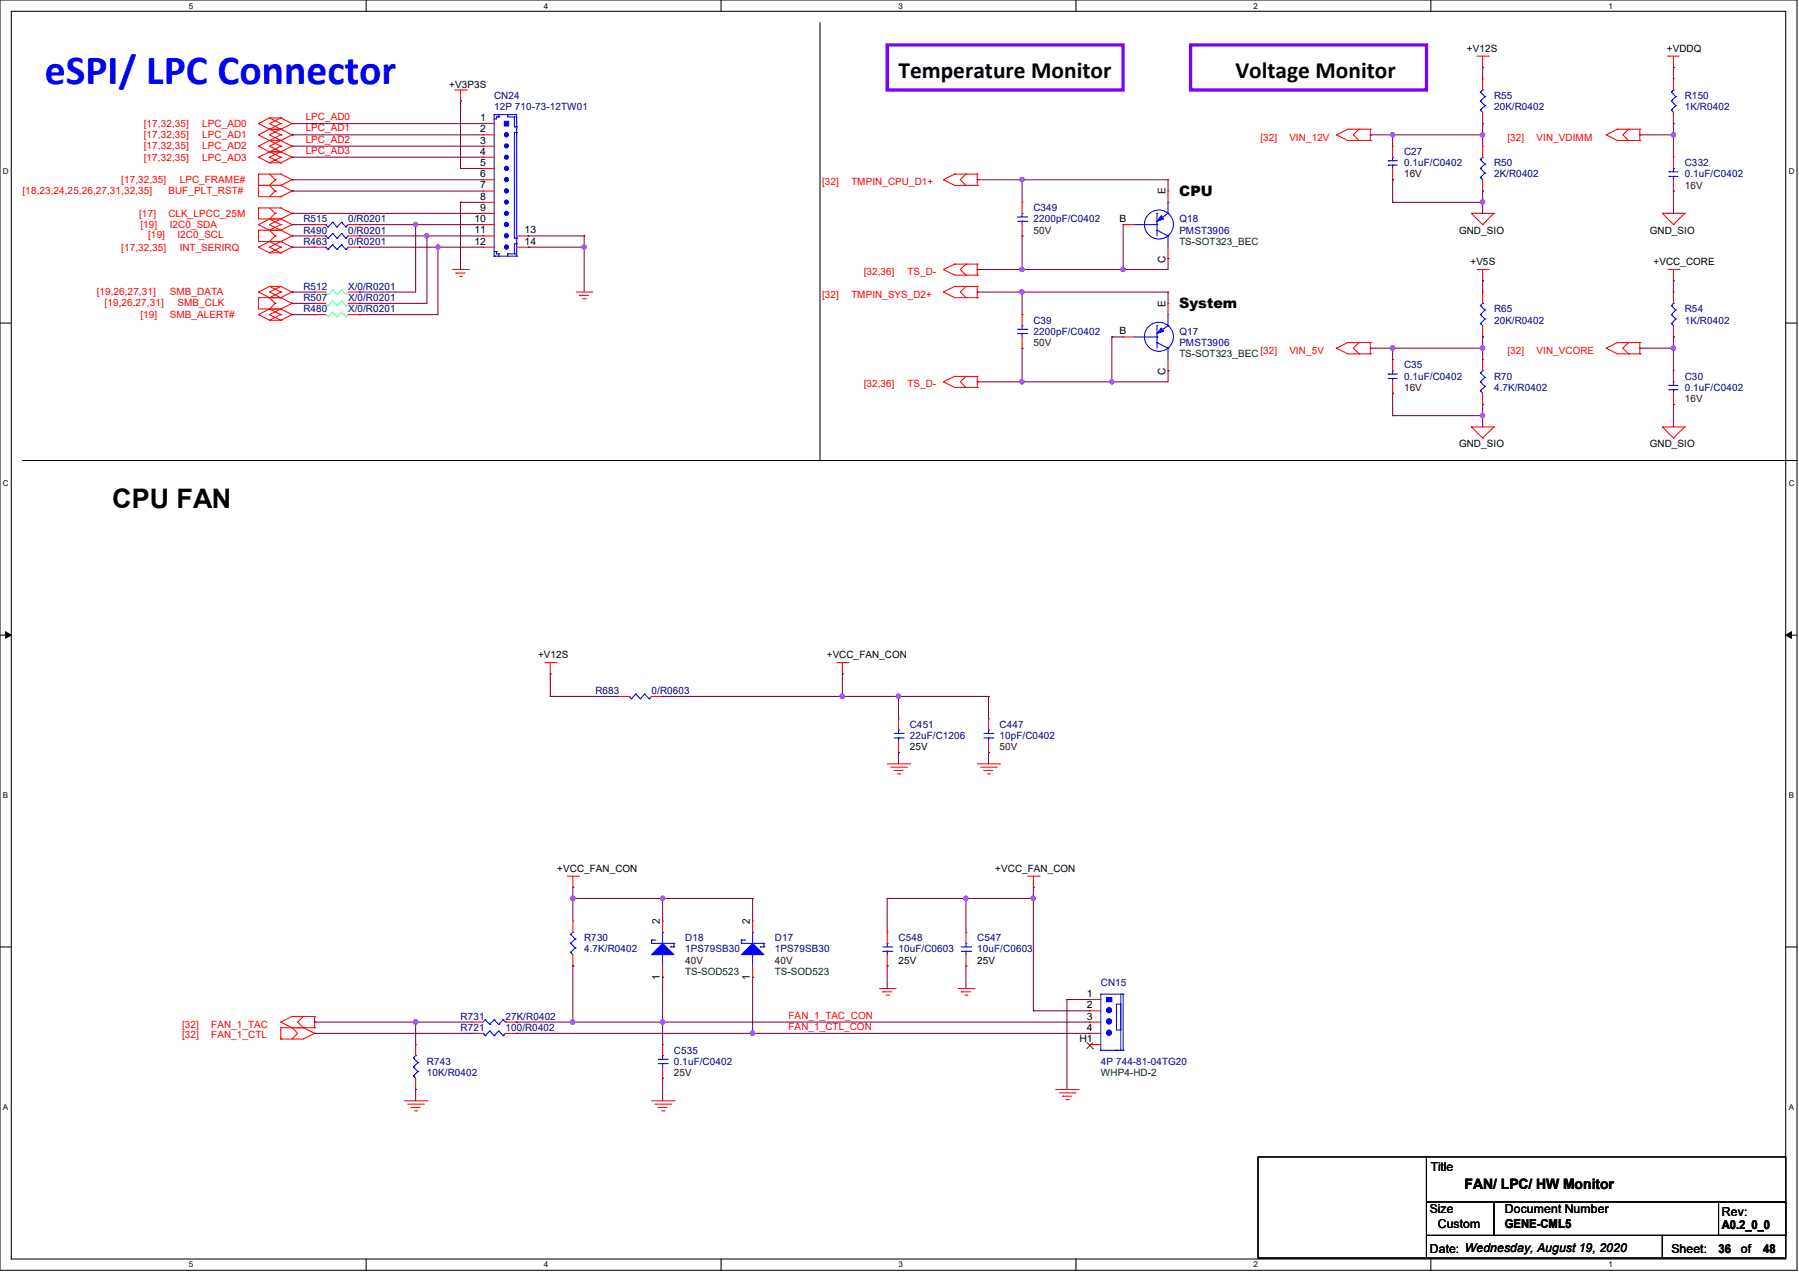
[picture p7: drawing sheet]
<svg xmlns="http://www.w3.org/2000/svg" width="297mm" height="210mm" viewBox="0 0 297 210" stroke-linecap="round" stroke-linejoin="round" font-family="sans-serif">
<path d="M0 0h296.7v209.7h-296.7zM1.9 1.9h292.9v206h-292.9z" fill="none" stroke="#000" stroke-width=".17"/>
<g fill="#fff">
<path d="M31.2 .2h.7v1.5h-.7z"/>
<path d="M31.2 208.1h.7v1.4h-.7z"/>
</g>
<path d="M60.5 0v1.9M60.5 207.9v1.8" fill="none" stroke="#000" stroke-width=".17"/>
<g fill="#fff">
<path d="M89.7 .2h.8v1.5h-.8z"/>
<path d="M89.7 208.1h.8v1.4h-.8z"/>
</g>
<path d="M119 0v1.9M119 207.9v1.8" fill="none" stroke="#000" stroke-width=".17"/>
<g fill="#fff">
<path d="M148.3 .2h.8v1.5h-.8z"/>
<path d="M148.3 208.1h.8v1.4h-.8z"/>
</g>
<path d="M177.6 0v1.9M177.6 207.9v1.8" fill="none" stroke="#000" stroke-width=".17"/>
<g fill="#fff">
<path d="M206.9 .2h.7v1.5h-.7z"/>
<path d="M206.9 208.1h.7v1.4h-.7z"/>
</g>
<path d="M236.2 0v1.9M236.2 207.9v1.8" fill="none" stroke="#000" stroke-width=".17"/>
<g fill="#fff">
<path d="M265.5 .2h.7v1.5h-.7z"/>
<path d="M265.5 208.1h.7v1.4h-.7z"/>
<path d="M.5 27.6h.9v1.5h-.9z"/>
<path d="M295.3 27.6h.9v1.5h-.9z"/>
<path d="M.5 79.1h.9v1.5h-.9z"/>
<path d="M295.3 79.1h.9v1.5h-.9z"/>
</g>
<path d="M0 53.3h1.9M294.8 53.3h1.9" fill="none" stroke="#000" stroke-width=".17"/>
<g fill="#fff">
<path d="M.5 130.6h.8v1.5h-.8z"/>
<path d="M295.3 130.6h.8v1.5h-.8z"/>
</g>
<path d="M0 104.9h1.9M294.8 104.9h1.9" fill="none" stroke="#000" stroke-width=".17"/>
<path d="M.9 104.3l1 .6-1 .5zM294.8 104.9l.9-.6v1.1z" fill="#000" stroke="#000" stroke-width=".17"/>
<g fill="#fff">
<path d="M.5 182.1h.8v1.5h-.8z"/>
<path d="M295.3 182.1h.8v1.5h-.8z"/>
</g>
<g fill="none" stroke="#000" stroke-width=".17">
<path d="M135.4 3.7v72.3M3.7 76h.1M3.7 76h293M135.4 76h.1M0 156.3h1.9M294.8 156.3h1.9M207.7 191h27.8v16.7h-27.8zM235.5 198.4h11.1v5.6h-11.1zM235.5 191h59.3v7.4h-59.3zM246.6 198.4h48.2v5.6h-48.2zM283.7 198.4h11.1v5.6h-11.1zM235.5 204h38.9v3.7h-38.9z"/>
<path d="M274.4 204h20.4v3.7h-20.4z"/>
</g>
<path d="M146.5 7.4h38.9v7.5h-38.9zM196.6 7.4h38.9v7.5h-38.9z" fill="none" stroke="#8000ff" stroke-width=".55"/>
<g fill="none" stroke="#f00" stroke-width=".17">
<path d="M44.5 19.5h.1M44.5 19.5h1.9M44.5 19.5l-1.8 .9M44.5 19.5l1.9 .9M46.4 19.5h.1M46.4 19.5l-1.9 .9 3.7 1.9M46.4 19.5l1.8 .9M75.1 14.9h1.9M76 16.7h.1M76 14.9v1.8M77 14.9h.1M243.8 9.3h1.9"/>
<path d="M244.8 11.1h.1M244.8 13h.1M244.8 9.3v1.8M244.8 13v1.9M244.8 18.5v1.9M245.7 9.3h.1M275.4 9.3h.1M275.4 9.3h1.8M276.3 11.1h.1M276.3 13h.1M276.3 9.3v1.8M276.3 13v1.9"/>
<path d="M276.3 18.5v1.9M42.7 30.6h.1M42.7 34.3h.1M42.7 28.7h.1M42.7 22.3h.1M42.7 24.1h.1M42.7 26h.1M42.7 20.4h.1M42.7 38h.1M42.7 37.1h.1M42.7 28.7v3.8h3.7M42.7 34.3v1.9h3.7"/>
<path d="M42.7 38v1.9h3.7M42.7 30.6h3.7M42.7 34.3h3.7M42.7 28.7h3.7M42.7 22.3l1.8 .9M42.7 24.1l1.8 1M42.7 26l1.8 .9M42.7 20.4l1.8 .9M42.7 38h3.7M42.7 37.1l1.8 .9M44.5 39.9h.1M44.5 23.2h.1"/>
<path d="M44.5 21.3h.1M44.5 25.1h.1M44.5 26.9h.1M44.5 36.2h.1M44.5 38h.1M44.5 34.3l.9 .9M44.5 39.9l-1.8 .9M44.5 39.9l1.9 .9M44.5 28.7l.9 1M44.5 23.2h1.9M44.5 21.3h1.9M44.5 21.3l-1.8 1"/>
<path d="M44.5 21.3l1.9 1M44.5 25.1h1.9M44.5 23.2l-1.8 .9M44.5 23.2l1.9 .9M44.5 26.9h1.9M44.5 25.1l-1.8 .9M44.5 25.1l1.9 .9M44.5 38l.9 .9M44.5 36.2l-1.8 .9M44.5 36.2l1.9 .9M45.4 31.5h.1M45.4 35.2h.1"/>
<path d="M45.4 29.7h.1M45.4 38.9h.1M45.4 29.7l-.9 .9 .9 .9M45.4 31.5l-.9 1M45.4 35.2l-.9 1M45.4 38.9l-.9 1M46.4 32.5h.1M46.4 30.6h.1M46.4 36.2h.1M46.4 34.3h.1M46.4 39.9h.1M46.4 28.7h.1"/>
<path d="M46.4 21.3h.1M46.4 23.2h.1M46.4 22.3h.1M46.4 25.1h.1M46.4 24.1h.1M46.4 26.9h.1M46.4 26h.1M46.4 20.4h.1M46.4 38h.1M46.4 37.1h.1M46.4 30.6l1.8 .9M46.4 34.3l1.8 .9"/>
<path d="M46.4 39.9l1.8 .9M46.4 28.7l1.8 1M46.4 22.3l-1.9 .9M46.4 23.2l-1.9 .9 1.9 1M46.4 24.1l-1.9 1M46.4 25.1l1.8 .9M46.4 25.1l-1.9 .9 1.9 .9M46.4 26l-1.9 .9M46.4 20.4l-1.9 .9M46.4 36.2l1.8 .9M46.4 37.1l-1.9 .9M48.2 31.5h.1"/>
<path d="M48.2 35.2h.1M48.2 29.7h.1M48.2 22.3h.1M48.2 24.1h.1M48.2 26h.1M48.2 20.4h.1M48.2 38.9h.1M48.2 37.1h.1M48.2 31.5l-1.8 1M48.2 35.2l-3.7 1.9 3.7 1.8M48.2 38.9l-3.7 1.9 1.9 .9M48.2 29.7l-1.8 .9"/>
<path d="M48.2 22.3l-1.8 .9M48.2 20.4l-3.7 1.9 3.7 1.8M48.2 24.1l-1.8 1M48.2 26l-1.8 .9M48.2 37.1l-1.8 .9M51.9 37.1h.1M51.9 38.9h.1M51.9 37.1h1.9M51.9 38.9h1.9M57.5 37.1h1.9M57.5 38.9h1.9M59.4 37.1h.1"/>
<path d="M59.4 38.9h.1M79.8 20.4h.1M79.8 22.3h.1M79.8 24.1h.1M79.8 26h.1M79.8 27.8h.1M79.8 29.7h.1M79.8 31.5h.1M79.8 33.4h.1M79.8 35.2h.1M79.8 37.1h.1M79.8 38.9h.1"/>
<path d="M79.8 35.2h1.8M79.8 37.1h1.8M79.8 38.9h1.8M79.8 20.4h1.8M79.8 22.3h1.8M79.8 24.1h1.8M79.8 26h1.8M79.8 27.8h1.8M79.8 29.7h1.8M79.8 31.5h1.8M79.8 33.4h1.8M85.3 38.9h1.9"/>
<path d="M87.2 38.9h.1M155.7 29.7h.1M155.7 29.7l1.9 .9h3.7M157.6 28.7h.1M157.6 28.7h3.7M157.6 28.7l-1.9 1M159.5 30.6h.1M159.5 28.7h.1M159.5 28.7l-1 1 1 .9M161.3 30.6h.1M161.3 28.7h.1M161.3 28.7v1.9"/>
<path d="M168.7 38.9h.1M168.7 33.4h.1M168.7 33.4v1.8M168.7 37.1v1.8M185.4 37.1h.1M185.4 37.1h1.9M192.8 31.5h.1M192.8 31.5v1.9M220.6 22.3h.1M220.6 22.3l1.9 .9h3.7M222.5 21.3h.1M222.5 21.3h3.7"/>
<path d="M222.5 21.3l-1.9 1M224.4 23.2h.1M224.4 21.3h.1M224.4 21.3l-1 1 1 .9M226.2 23.2h.1M226.2 21.3h.1M226.2 21.3v1.9M229.9 29.7h.1M229.9 24.1h.1M229.9 24.1v1.9M229.9 27.8v1.9M242.9 35.2h.1"/>
<path d="M242.9 35.2h3.7M242.9 35.2l1.9 1.9M244.8 37.1h.1M244.8 20.4h.1M244.8 31.5h.1M244.8 24.1h.1M244.8 24.1v1.9M244.8 29.7v1.8M246.6 35.2h.1M246.6 35.2l-1.8 1.9M265.2 22.3h.1M265.2 22.3l1.8 .9h3.7"/>
<path d="M267 21.3h.1M267 21.3h3.7M267 21.3l-1.8 1M268.9 23.2h.1M268.9 21.3h.1M268.9 21.3l-1 1 1 .9M270.7 23.2h.1M270.7 21.3h.1M270.7 21.3v1.9M274.4 35.2h.1M274.4 35.2h3.7M274.4 35.2l1.9 1.9"/>
<path d="M276.3 37.1h.1M276.3 20.4h.1M276.3 31.5h.1M276.3 26h.1M276.3 26v1.8M276.3 29.7v1.8M278.1 35.2h.1M278.1 35.2l-1.8 1.9M42.7 48.2h.1M42.7 49.1h.1M42.7 51.9h.1M42.7 40.8h.1"/>
<path d="M42.7 49.1h3.7M42.7 48.2l1.8 .9M42.7 49.1v1.9h3.7M42.7 51.9l1.8 1M42.7 40.8l1.8 .9M44.5 47.3h.1M44.5 49.1h.1M44.5 51h.1M44.5 52.9h.1M44.5 41.7h.1M44.5 47.3h1.9M44.5 47.3l-1.8 .9"/>
<path d="M44.5 47.3l1.9 .9M44.5 49.1l.9 1M44.5 51l-1.8 .9M44.5 52.9h1.9M44.5 51l1.9 .9M44.5 41.7h1.9M45.4 50.1h.1M45.4 50.1l-.9 .9M46.4 49.1h.1M46.4 47.3h.1M46.4 48.2h.1M46.4 51h.1"/>
<path d="M46.4 52.9h.1M46.4 51.9h.1M46.4 41.7h.1M46.4 40.8h.1M46.4 47.3l1.8 .9M46.4 47.3l-1.9 .9 3.7 1.9M46.4 48.2l-1.9 .9M46.4 51l1.8 .9M46.4 51.9l-1.9 1M46.4 40.8l-1.9 .9M48.2 48.2h.1M48.2 50.1h.1"/>
<path d="M48.2 51.9h.1M48.2 40.8h.1M48.2 48.2l-1.8 .9M48.2 50.1l-3.7 1.8 1.9 1M48.2 51.9l-1.8 1M48.2 40.8l-1.8 .9M51.9 50.1h.1M51.9 51.9h.1M51.9 40.8h.1M51.9 48.2h.1M51.9 48.2h1.9M51.9 50.1h1.9"/>
<path d="M51.9 51.9h1.9M51.9 40.8h1.9M57.5 48.2h1.9M57.5 50.1h1.9M57.5 51.9h1.9M57.5 40.8h1.9M59.4 50.1h.1M59.4 51.9h.1M59.4 40.8h.1M59.4 48.2h.1M74.7 44.5h2.6M75.3 45.1h.1"/>
<path d="M75.3 45.1h1.5M75.9 45.6h.3M76.2 45.6h.1M77.3 44.5h.1M79.8 40.8h.1M79.8 40.8h1.8M85.3 40.8h1.9M87.2 40.8h.1M95.1 48.2h2.6M95.7 48.8h.1M95.7 48.8h1.5M96.2 49.3h.4"/>
<path d="M96.6 49.3h.1M97.7 48.2h.1M155.7 48.2h.1M155.7 44.5h.1M155.7 48.2l1.9 .9h3.7M155.7 44.5l1.9 .9h3.7M157.6 47.3h.1M157.6 43.6h.1M157.6 47.3h3.7M157.6 47.3l-1.9 .9M157.6 43.6l-1.9 .9M157.6 43.6h3.7"/>
<path d="M159.5 49.1h.1M159.5 47.3h.1M159.5 45.4h.1M159.5 43.6h.1M159.5 47.3l-1 .9 1 .9M159.5 43.6l-1 .9 1 .9M161.3 49.1h.1M161.3 47.3h.1M161.3 45.4h.1M161.3 43.6h.1M161.3 43.6v1.8M161.3 47.3v1.8"/>
<path d="M168.7 57.5h.1M168.7 51.9h.1M168.7 51.9v1.9M168.7 55.6v1.9M185.4 55.6h.1M185.4 55.6h1.9M192.8 50.1h.1M192.8 42.7h.1M192.8 40.8v1.9M192.8 50.1v1.8M192.8 59.4v1.8M220.6 57.5h.1"/>
<path d="M220.6 57.5l1.9 .9h3.7M222.5 56.6h.1M222.5 56.6h3.7M222.5 56.6l-1.9 .9M224.4 58.4h.1M224.4 56.6h.1M224.4 56.6l-1 .9 1 .9M226.2 58.4h.1M226.2 56.6h.1M226.2 56.6v1.8M229.9 59.4h.1M229.9 59.4v1.8"/>
<path d="M243.8 44.5h1.9M244.8 46.4h.1M244.8 55.6h.1M244.8 48.2h.1M244.8 59.4h.1M244.8 44.5v1.9M244.8 48.2v1.9M244.8 53.8v1.8M244.8 59.4v1.8M245.7 44.5h.1M265.2 57.5h.1M265.2 57.5l1.8 .9h3.7"/>
<path d="M267 56.6h.1M267 56.6l-1.8 .9M267 56.6h3.7M268.9 58.4h.1M268.9 56.6h.1M268.9 56.6l-1 .9 1 .9M270.7 58.4h.1M270.7 56.6h.1M270.7 56.6v1.8M275.4 44.5h1.8M276.3 46.4h.1M276.3 55.6h.1"/>
<path d="M276.3 48.2h.1M276.3 44.5v1.9M276.3 48.2v1.9M276.3 53.8v1.8M277.2 44.5h.1M155.7 63h.1M155.7 63l1.9 1h3.7M157.6 62.1h.1M157.6 62.1l-1.9 .9M157.6 62.1h3.7M159.5 64h.1M159.5 62.1h.1"/>
<path d="M159.5 62.1l-1 .9 1 1M161.3 64h.1M161.3 62.1h.1M161.3 62.1v1.9M192.8 61.2h.1M229.9 64.9h.1M229.9 63v1.9M242.9 70.5h.1M242.9 70.5h3.7M242.9 70.5l1.9 1.8M244.8 72.3h.1M244.8 66.8h.1"/>
<path d="M244.8 64.9v1.9M246.6 70.5h.1M246.6 70.5l-1.8 1.8M274.4 70.5h.1M274.4 70.5h3.7M274.4 70.5l1.9 1.8M276.3 72.3h.1M276.3 66.8h.1M276.3 61.2h.1M276.3 61.2v1.8M276.3 64.9v1.9M278.1 70.5h.1"/>
<path d="M278.1 70.5l-1.8 1.8M90 109.4h1.8M90.8 111.3h.1M90.8 109.4v1.9M91.8 109.4h.1M102 115h.1M102 115h1.8M107.6 115h1.8M109.4 115h.1M138.1 109.4h1.9M139.1 111.3h.1M139.1 109.4v1.9"/>
<path d="M140 109.4h.1M148.3 118.7h.1M148.3 118.7v1.8M163.2 118.7h.1M163.2 118.7v1.8M146.5 126.1h3.7M147.1 126.7h2.5M147.6 127.2h.1M147.6 127.2h1.5M148.2 127.8h.3M148.3 124.2h.1M148.3 122.4v1.8"/>
<path d="M148.5 127.8h.1M149.6 126.7h.1M150.2 126.1h.1M161.3 126.1h3.7M161.9 126.7h2.6M162.4 127.2h.1M162.4 127.2h1.5M163 127.8h.4M163.2 124.2h.1M163.2 122.4v1.8M163.4 127.8h.1M164.5 126.7h.1"/>
<path d="M165 126.1h.1M93.6 144.7h1.9M94.6 146.5h.1M94.6 159.5h.1M94.6 152.1h.1M94.6 144.7v1.8M94.6 152.1v1.8M94.6 157.6v1.9M95.5 144.7h.1M109.4 152.1h.1M109.4 152.1v1.8M109.4 159.5v1.8"/>
<path d="M124.2 152.1h.1M124.2 152.1v1.8M124.2 159.5v1.8M146.5 159.5h.1M146.5 153.9h.1M146.5 153.9v1.8M146.5 157.6v1.9M159.5 159.5h.1M159.5 153.9h.1M159.5 153.9v1.8M159.5 157.6v1.9M169.7 144.7h1.8"/>
<path d="M170.6 146.5h.1M170.6 144.7v1.8M171.5 144.7h.1M46.4 168.7h.1M46.4 171.5h.1M46.4 169.7h.1M46.4 168.7l1.8 1M46.4 169.7h5.5M46.4 169.7v1.8M48.2 167.8h.1M48.2 171.5h.1M48.2 169.7h.1"/>
<path d="M48.2 167.8l-1.8 .9M48.2 167.8h3.7M48.2 169.7l.9 .9-.9 .9M50.1 169.7h.1M50.1 167.8h.1M50.1 167.8l-1 .9 1 1M50.1 169.7l1.8 .9M51.9 169.7h.1M51.9 167.8h.1M51.9 170.6h.1M51.9 167.8v1.9M51.9 170.6l-1.8 .9h-3.7"/>
<path d="M68.6 179.9h.1M68.6 172.5h.1M68.6 172.5v1.8M68.6 178v1.9M77.9 168.7h.1M77.9 170.6h.1M77.9 168.7h1.9M77.9 170.6h1.9M83.4 168.7h1.9M83.4 170.6h1.9M85.3 168.7h.1M85.3 170.6h.1"/>
<path d="M109.4 178h.1M109.4 172.5h.1M109.4 161.3h.1M109.4 172.5v1.8M109.4 176.1v1.9M124.2 161.3h.1M145.2 163.2h2.6M145.8 163.7h.1M145.8 163.7h1.4M146.3 164.3h.4M146.7 164.3h.1M147.8 163.2h.1"/>
<path d="M158.2 163.2h2.6M158.7 163.7h.1M158.7 163.7h1.5M159.3 164.3h.3M159.6 164.3h.1M160.8 163.2h.1M174.3 179.9h3.7M178 179.9h.1M179.9 165h.1M179.9 166.9h.1M179.9 168.7h.1M179.9 170.6h.1"/>
<path d="M179.9 172.5h.1M179.9 168.7h1.8M179.9 165h1.8M179.9 166.9h1.8M179.9 170.6h1.8M179.9 172.5h1.8M66.8 181.7h3.7M67.3 182.3h2.6M67.9 182.8h.1M67.9 182.8h1.4M68.4 183.4h.4M68.8 183.4h.1"/>
<path d="M69.9 182.3h.1M70.5 181.7h.1M107.6 181.7h3.7M108.1 182.3h2.6M108.7 182.8h.1M108.7 182.8h1.5M109.2 183.4h.4M109.6 183.4h.1M110.7 182.3h.1M111.3 181.7h.1M174.9 180.4h2.6M175.4 181h.1"/>
<path d="M175.4 181h1.5M176 181.5h.4M176.4 181.5h.1M177.5 180.4h.1"/>
</g>
<g fill="none" stroke="#00ff80" stroke-width=".17">
<path d="M53.8 50.1h.1M53.8 51.9h.1M53.8 48.2h.1M53.8 50.1l.3 .4M53.8 51.9l.3 .4M53.8 48.2l.3 .4M54.1 50.5h.1M54.1 52.3h.1M54.1 48.6h.1M54.9 49.7h.1M54.9 51.6h.1M54.9 47.8h.1"/>
<path d="M54.9 49.7l-.8 .8M54.9 49.7l.7 .8M54.9 51.6l-.8 .7M54.9 51.6l.7 .7M54.9 47.8l-.8 .8M54.9 47.8l.7 .8M55.6 50.5h.1M55.6 52.3h.1M55.6 48.6h.1M56.4 49.7h.1M56.4 51.6h.1M56.4 47.8h.1"/>
<path d="M56.4 49.7l.7 .8M56.4 49.7l-.8 .8M56.4 51.6l.7 .7M56.4 51.6l-.8 .7M56.4 47.8l.7 .8M56.4 47.8l-.8 .8M57.1 50.5h.1M57.1 52.3h.1M57.1 48.6h.1M57.5 50.1l-.4 .4M57.5 51.9l-.4 .4M57.5 48.2l-.4 .4"/>
</g>
<g fill="none" stroke="#00f" stroke-width=".17">
<path d="M81.6 18.9h.1M81.6 19.6h.1M81.6 18.9h3.7v23.4M81.6 18.9v23.4M82 19.3h.1M82 19.3h.3M82 19.3v.3h-.4M82.3 19.3h.1M82.3 18.9v.4M83.8 18.9h.1M83.8 18.9v.4h1.1M84.9 19.3h.1"/>
<path d="M84.9 19.3v1.7M244.4 15.2h.1M244.4 18.2h.1M244.4 16.7h.1M244.4 15.2l.8 .8M244.4 18.2l.4 .3M244.4 16.7l.8 .7M244.8 14.9h.1M244.8 14.9l-.4 .3M245.2 17.4h.1M245.2 16h.1M245.2 17.4l-.8 .8"/>
<path d="M245.2 16l-.8 .7M275.9 15.2h.1M275.9 18.2h.1M275.9 16.7h.1M275.9 15.2l.7 .8M275.9 18.2l.4 .3M275.9 16.7l.7 .7M276.3 14.9h.1M276.3 14.9l-.4 .3M276.6 17.4h.1M276.6 16h.1M276.6 17.4l-.7 .8"/>
<path d="M276.6 16l-.7 .7M53.8 37.1h.1M53.8 38.9h.1M53.8 37.1l.3 .4M53.8 38.9l.3 .4M54.1 37.5h.1M54.1 39.3h.1M54.9 36.7h.1M54.9 38.6h.1M54.9 36.7l-.8 .8M54.9 36.7l.7 .8M54.9 38.6l-.8 .7"/>
<path d="M54.9 38.6l.7 .7M55.6 37.5h.1M55.6 39.3h.1M56.4 36.7h.1M56.4 38.6h.1M56.4 36.7l.7 .8M56.4 36.7l-.8 .8M56.4 38.6l.7 .7M56.4 38.6l-.8 .7M57.1 37.5h.1M57.1 39.3h.1M57.5 37.1l-.4 .4"/>
<path d="M57.5 38.9l-.4 .4M84.9 21h.1M84.9 39.3h.1M84.9 21h.4M84.9 39.3h.4M85.3 21h.1M85.3 21.9h.1M85.3 39.3h.1M85.3 21.9h-.4v17.4M168 35.8h1.5M168 36.5h1.5M168.7 35.2h.1"/>
<path d="M168.7 36.5h.1M168.7 35.2v.6M168.7 36.5v.6M169.5 35.8h.1M169.5 36.5h.1M187.3 37.1h3.7M191 37.1h.1M191 35.2h.1M191 38h.1M191 35.2v3.7M191 38l1.8 .9M192.8 38.9h.1"/>
<path d="M192.8 35.2h.1M192.8 33.4h.1M192.8 33.4v1.8M192.8 38.9v1.9M192.8 35.2l-1.8 1.3M229.2 26.5h.1M229.2 27.3h.1M229.2 26.5h1.5M229.2 27.3h1.5M229.9 26h.1M229.9 27.3h.1M229.9 26v.5"/>
<path d="M229.9 27.3v.5M244.4 26.3h.1M244.4 29.3h.1M244.4 27.8h.1M244.4 26.3l.8 .8M244.4 29.3l.4 .4M244.4 27.8l.8 .8M244.8 26h.1M244.8 26l-.4 .3M245.2 28.6h.1M245.2 27.1h.1M245.2 28.6l-.8 .7"/>
<path d="M245.2 27.1l-.8 .7M275.5 28.4h.1M275.5 29.1h.1M275.5 28.4h1.5M275.5 29.1h1.5M276.3 27.8h.1M276.3 29.1h.1M276.3 27.8v.6M276.3 29.1v.6M53.8 40.8h.1M53.8 40.8l.3 .4M54.1 41.2h.1"/>
<path d="M54.9 40.4h.1M54.9 40.4l-.8 .8M54.9 40.4l.7 .8M55.6 41.2h.1M56.4 40.4h.1M56.4 40.4l.7 .8M56.4 40.4l-.8 .8M57.1 41.2h.1M57.5 40.8l-.4 .4M81.6 42.3h.1M81.6 42.3h3.7M81.6 41.5h.4"/>
<path d="M82 41.5h.1M82 41.5v.4h.3M82.3 41.9h.1M82.3 42.3h.1M82.3 41.9v.4M83.8 41.9h.1M83.8 41.9v.4M83.8 41.9h1.1M84.9 41.9h.1M85.3 40.3h.1M85.3 42.3h.1M85.3 40.3h-.4v1.6"/>
<path d="M168 54.4h1.5M168 55.1h1.5M168.7 53.8h.1M168.7 55.1h.1M168.7 53.8v.6M168.7 55.1v.5M169.5 54.4h.1M169.5 55.1h.1M187.3 55.6h3.7M191 55.6h.1M191 53.8h.1M191 56.6h.1"/>
<path d="M191 53.8v3.7M191 56.6l1.8 .9M192.8 57.5h.1M192.8 53.8h.1M192.8 51.9h.1M192.8 51.9v1.9M192.8 57.5v1.9M192.8 53.8l-1.8 1.3M244.4 50.5h.1M244.4 53.4h.1M244.4 51.9h.1M244.4 50.5l.8 .7"/>
<path d="M244.4 53.4l.4 .4M244.4 51.9l.8 .8M244.8 50.1h.1M244.8 50.1l-.4 .4M245.2 52.7h.1M245.2 51.2h.1M245.2 52.7l-.8 .7M245.2 51.2l-.8 .7M275.9 50.5h.1M275.9 53.4h.1M275.9 51.9h.1M275.9 50.5l.7 .7"/>
<path d="M275.9 53.4l.4 .4M275.9 51.9l.7 .8M276.3 50.1h.1M276.3 50.1l-.4 .4M276.6 52.7h.1M276.6 51.2h.1M276.6 52.7l-.7 .7M276.6 51.2l-.7 .7M229.2 61.8h.1M229.2 62.5h.1M229.2 61.8h1.5M229.2 62.5h1.5"/>
<path d="M229.9 61.2h.1M229.9 62.5h.1M229.9 61.2v.6M229.9 62.5v.5M244.4 61.6h.1M244.4 64.5h.1M244.4 63h.1M244.4 61.6l.8 .7M244.4 64.5l.4 .4M244.4 63l.8 .8M244.8 61.2h.1M244.8 61.2l-.4 .4"/>
<path d="M245.2 63.8h.1M245.2 62.3h.1M245.2 63.8l-.8 .7M245.2 62.3l-.8 .7M275.5 63.6h.1M275.5 64.3h.1M275.5 63.6h1.5M275.5 64.3h1.5M276.3 63h.1M276.3 64.3h.1M276.3 63v.6M276.3 64.3v.6"/>
<path d="M103.8 115h.1M103.8 115l.4 .4M104.2 115.4h.1M104.9 114.6h.1M104.9 114.6l-.7 .8M104.9 114.6l.8 .8M105.7 115.4h.1M106.4 114.6h.1M106.4 114.6l.8 .8M106.4 114.6l-.7 .8M107.2 115.4h.1M107.6 115l-.4 .4"/>
<path d="M147.6 121.1h1.5M147.6 121.8h1.5M148.3 120.5h.1M148.3 121.8h.1M148.3 120.5v.6M148.3 121.8v.6M149.1 121.1h.1M149.1 121.8h.1M162.4 121.1h1.5M162.4 121.8h1.5M163.2 120.5h.1M163.2 121.8h.1"/>
<path d="M163.2 120.5v.6M163.2 121.8v.6M163.9 121.1h.1M163.9 121.8h.1M94.2 154.3h.1M94.2 157.2h.1M94.2 155.7h.1M94.2 154.3l.8 .7M94.2 157.2l.4 .4M94.2 155.7l.8 .8M94.6 153.9h.1M94.6 153.9l-.4 .4"/>
<path d="M95 156.5h.1M95 155h.1M95 156.5l-.8 .7M95 155l-.8 .7M107.6 155.2h.1M107.6 155.2h.5M107.6 155.2v.5h3.7M108.1 155.2h.1M109.4 153.9h.1M109.4 157.6h.1M109.4 153.9v1.8M109.4 157.6v1.9"/>
<path d="M110.7 156.3h.1M110.7 156.3h.6M111.3 156.3h.1M111.3 155.7h.1M111.3 155.7v.6M122.4 155.2h.1M122.4 155.2h.5M122.4 155.2v.5h3.7M122.9 155.2h.1M124.2 153.9h.1M124.2 157.6h.1M124.2 153.9v1.8"/>
<path d="M124.2 157.6v1.9M125.5 156.3h.1M125.5 156.3h.6M126.1 156.3h.1M126.1 155.7h.1M126.1 155.7v.6M145.8 156.3h1.4M145.8 157.1h1.4M146.5 155.7h.1M146.5 157.1h.1M146.5 155.7v.6M146.5 157.1v.5"/>
<path d="M147.2 156.3h.1M147.2 157.1h.1M158.7 156.3h1.5M158.7 157.1h1.5M159.5 155.7h.1M159.5 157.1h.1M159.5 155.7v.6M159.5 157.1v.5M160.2 156.3h.1M160.2 157.1h.1M68.2 174.7h.1M68.2 177.6h.1"/>
<path d="M68.2 176.1h.1M68.2 174.7l.8 .7M68.2 177.6l.4 .4M68.2 176.1l.8 .8M68.6 174.3h.1M68.6 174.3l-.4 .4M69 176.9h.1M69 175.4h.1M69 176.9l-.8 .7M69 175.4l-.8 .7M79.8 170.6h.1M79.8 170.6l.3 .4"/>
<path d="M80.1 168.4h.1M80.1 171h.1M80.1 168.4l-.3 .3M80.1 168.4l.8 .7M80.9 169.1h.1M80.9 170.2h.1M80.9 170.2l-.8 .8M80.9 170.2l.7 .8M81.6 168.4h.1M81.6 171h.1M81.6 168.4l-.7 .7M81.6 168.4l.7 .7"/>
<path d="M82.3 169.1h.1M82.3 170.2h.1M82.3 170.2l.8 .8M82.3 170.2l-.7 .8M83.1 168.4h.1M83.1 171h.1M83.1 168.4l-.8 .7M83.1 168.4l.3 .3M83.4 168.7h.1M83.4 170.6l-.3 .4M108.7 174.9h1.5M108.7 175.6h1.5"/>
<path d="M109.4 174.3h.1M109.4 175.6h.1M109.4 174.3v.6M109.4 175.6v.5M110.2 174.9h.1M110.2 175.6h.1M181.7 173.4h.1M181.7 173.4h3.7M184.3 165.8h.7v4.3h-.7zM184.3 173.4h.1M185 173.4h.1M185 164.1v9.3"/>
<path d="M185.4 164.1h.1M185.4 173.4h.1M185.4 164.1h-3.7v9.3M185.4 164.1v9.3"/>
<circle cx="191.3" cy="37.1" r="2.39"/>
<circle cx="191.3" cy="55.6" r="2.39"/>
</g>
<g fill="#00f" stroke="#00f" stroke-width=".17">
<path d="M191.7 54.1l.4 .6-1.1 .4z"/>
<path d="M109.4 155.7l1.9 1.9h-3.7z"/>
<path d="M124.2 155.7l1.9 1.9h-3.7z"/>
<path d="M191.7 35.6l.4 .6-1.1 .3z"/>
<path d="M182.7 164.7h.9v.7h-.9z" fill-rule="evenodd"/>
<path d="M83.3 20h.7v.8h-.7z" fill-rule="evenodd"/>
<circle cx="183.1" cy="170.5" r=".43"/>
<circle cx="183.1" cy="168.6" r=".43"/>
<circle cx="183.1" cy="166.8" r=".43"/>
<circle cx="83.6" cy="22.2" r=".35"/>
<circle cx="83.6" cy="24.1" r=".34"/>
<circle cx="83.6" cy="26" r=".34"/>
<circle cx="83.6" cy="27.8" r=".35"/>
<circle cx="83.6" cy="29.7" r=".35"/>
<circle cx="83.6" cy="31.5" r=".35"/>
<circle cx="83.6" cy="33.4" r=".34"/>
<circle cx="83.6" cy="35.2" r=".34"/>
<circle cx="83.6" cy="37.1" r=".35"/>
<circle cx="83.6" cy="38.9" r=".35"/>
<circle cx="83.6" cy="40.8" r=".35"/>
</g>
<path d="M179.4 173.1h.1M179.4 172.1l1 1M180.4 173.1h.1M180.4 172.1l-1 1" fill="none" stroke="#804000" stroke-width=".17"/>
<g fill="none" stroke="#800040" stroke-width=".17">
<path d="M76 16.7h.1M76 16.7v11.1M244.8 11.1h.1M244.8 11.1v1.9M276.3 11.1h.1M276.3 11.1v1.9M48.2 38.9h.1M48.2 37.1h.1M48.2 22.3h.1M48.2 24.1h.1M48.2 29.7h.1M48.2 35.2h.1"/>
<path d="M48.2 31.5h.1M48.2 26h.1M48.2 20.4h.1M48.2 29.7h31.6M48.2 22.3h31.6M48.2 38.9h3.7M48.2 37.1h3.7M48.2 24.1h31.6M48.2 35.2h31.6M48.2 31.5h31.6M48.2 26h31.6M48.2 20.4h31.6"/>
<path d="M59.4 38.9h.1M59.4 37.1h.1M59.4 38.9h20.4M59.4 37.1h20.4M68.6 37.1h.1M68.6 37.1v11.1h-9.2M70.5 38.9h.1M70.5 38.9v11.2h-11.1M76 33.4h.1M76 27.8h.1M76 33.4h3.8M76 33.4v11.1"/>
<path d="M76 27.8h3.8M87.2 38.9h.1M87.2 38.9h9.2M96.4 38.9h.1M96.4 38.9v9.3M161.3 29.7h.1M161.3 29.7h31.5M168.7 29.7h.1M168.7 38.9h.1M168.7 29.7v3.7M168.7 38.9v5.6M185.4 37.1h.1"/>
<path d="M185.4 37.1v7.4M192.8 29.7h.1M192.8 29.7v1.8M226.2 22.3h.1M226.2 22.3h18.6M229.9 29.7h.1M229.9 22.3h.1M229.9 33.4h.1M229.9 22.3v1.8M229.9 29.7v3.7M229.9 33.4h14.9M244.8 22.3h.1"/>
<path d="M244.8 33.4h.1M244.8 20.4h.1M244.8 31.5h.1M244.8 20.4v3.7M244.8 31.5v3.7M270.7 22.3h.1M270.7 22.3h5.6M276.3 22.3h.1M276.3 31.5h.1M276.3 20.4h.1M276.3 20.4v5.6M276.3 31.5v3.7"/>
<path d="M48.2 40.8h.1M48.2 51.9h.1M48.2 50.1h.1M48.2 48.2h.1M48.2 48.2h3.7M48.2 40.8h3.7M48.2 51.9h3.7M48.2 50.1h3.7M59.4 40.8h.1M59.4 48.2h.1M59.4 51.9h.1M59.4 50.1h.1"/>
<path d="M59.4 40.8h20.4M72.3 40.8h.1M72.3 40.8v11.1h-12.9M87.2 40.8h.1M87.2 40.8h9.2M96.4 40.8h.1M161.3 48.2h.1M161.3 44.5h.1M161.3 48.2h31.5M168.7 48.2h.1M168.7 57.5h.1M168.7 44.5h.1"/>
<path d="M168.7 48.2v3.7M168.7 57.5v5.5M183.6 55.6h.1M183.6 55.6v7.4M183.6 55.6h1.8M185.4 44.5h.1M192.8 42.7h.1M192.8 48.2h.1M192.8 42.7v1.8h-31.5M192.8 48.2v1.9M226.2 57.5h.1M226.2 57.5h18.6"/>
<path d="M229.9 57.5h.1M229.9 57.5v1.9M244.8 55.6h.1M244.8 57.5h.1M244.8 46.4h.1M244.8 46.4v1.8M244.8 55.6v3.8M270.7 57.5h.1M270.7 57.5h5.6M276.3 46.4h.1M276.3 55.6h.1M276.3 57.5h.1"/>
<path d="M276.3 46.4v1.8M276.3 55.6v5.6M161.3 63h.1M168.7 63h.1M183.6 63h.1M192.8 61.2h.1M192.8 61.2v1.8h-31.5M229.9 64.9h.1M229.9 68.6h.1M229.9 64.9v3.7M229.9 68.6h14.9M244.8 68.6h.1"/>
<path d="M244.8 66.8h.1M244.8 66.8v3.7M276.3 66.8h.1M276.3 66.8v3.7M90.8 111.3h.1M90.8 115h.1M90.8 115h11.2M90.8 111.3v3.7M109.4 115h53.8M139.1 115h.1M139.1 111.3h.1M139.1 111.3v3.7"/>
<path d="M148.3 115h.1M148.3 115v3.7M163.2 115h.1M163.2 115v3.7M148.3 124.2h.1M148.3 124.2v1.9M163.2 124.2h.1M163.2 124.2v1.9M94.6 146.5h.1M94.6 159.5h.1M94.6 148.3h.1M94.6 146.5v5.6"/>
<path d="M94.6 159.5v9.2M94.6 148.3h29.6M109.4 148.3h.1M109.4 148.3v3.8M124.2 148.3h.1M124.2 148.3v3.8M146.5 159.5h.1M146.5 148.3h.1M146.5 148.3v5.6M146.5 159.5v3.7M146.5 148.3h24.1M159.5 148.3h.1"/>
<path d="M159.5 159.5h.1M159.5 148.3v5.6M159.5 159.5v3.7M170.6 146.5h.1M170.6 148.3h.1M170.6 146.5v20.4M51.9 168.7h.1M51.9 170.6h.1M51.9 168.7h26M51.9 170.6h26M68.6 168.7h.1M68.6 179.9h.1"/>
<path d="M68.6 168.7v3.8M68.6 179.9v1.8M85.3 168.7h.1M85.3 170.6h.1M85.3 168.7h94.6M85.3 170.6h94.6M94.6 168.7h.1M109.4 161.3h.1M109.4 168.7h.1M109.4 178h.1M109.4 161.3v11.2M109.4 178v3.7"/>
<path d="M124.2 170.6h.1M124.2 161.3h.1M124.2 161.3v9.3M170.6 166.9h.1M170.6 166.9h9.3M176.1 165h.1M176.1 165v14.9M176.1 165h3.8"/>
</g>
<g fill="#f0f" stroke="#f0f" stroke-width=".17">
<circle cx="168.7" cy="29.7" r=".36"/>
<circle cx="185.4" cy="44.5" r=".35"/>
<circle cx="68.6" cy="168.7" r=".36"/>
<circle cx="168.7" cy="48.2" r=".36"/>
<circle cx="183.6" cy="63" r=".34"/>
<circle cx="168.7" cy="63" r=".35"/>
<circle cx="276.3" cy="57.5" r=".35"/>
<circle cx="94.6" cy="168.7" r=".36"/>
<circle cx="148.3" cy="115" r=".36"/>
<circle cx="124.2" cy="170.6" r=".36"/>
<circle cx="168.7" cy="44.5" r=".35"/>
<circle cx="244.7" cy="22.2" r=".36"/>
<circle cx="276.3" cy="22.2" r=".35"/>
<circle cx="229.9" cy="22.2" r=".35"/>
<circle cx="244.8" cy="33.4" r=".35"/>
<circle cx="244.7" cy="57.5" r=".36"/>
<circle cx="229.9" cy="57.5" r=".35"/>
<circle cx="244.7" cy="68.6" r=".36"/>
<circle cx="70.4" cy="38.9" r=".35"/>
<circle cx="68.6" cy="37.1" r=".36"/>
<circle cx="72.3" cy="40.8" r=".35"/>
<circle cx="170.6" cy="148.3" r=".36"/>
<circle cx="159.4" cy="148.3" r=".36"/>
<circle cx="94.6" cy="148.3" r=".36"/>
<circle cx="109.4" cy="168.7" r=".35"/>
<circle cx="109.4" cy="148.3" r=".35"/>
<circle cx="96.4" cy="40.8" r=".36"/>
<circle cx="139" cy="115" r=".36"/>
</g>
<text font-size="6.9" fill="#00f" x="7.4" y="13.9">eSPI/ LPC Connector</text>
<text font-size="4.4" x="18.5" y="83.9">CPU FAN</text>
<g font-size="3.9">
<text x="148.3" y="13">Temperature Monitor</text>
<text x="204" y="13">Voltage Monitor</text>
</g>
<g font-size="2.4">
<text x="194.7" y="32.3">CPU</text>
<text x="194.7" y="50.8">System</text>
<text x="241.8" y="196.3">FAN/ LPC/ HW Monitor</text>
</g>
<g font-size="2">
<text x="236.2" y="193.3">Title</text>
<text x="236" y="200.3">Size</text>
<text x="237.4" y="202.7">Custom</text>
<text x="248.4" y="202.7">GENE-CML5</text>
<text x="248.5" y="200.3">Document Number</text>
<text x="284.3" y="202.9">A0.2_0_0</text>
<text x="284.3" y="200.7">Rev:</text>
<text x="236" y="206.8">Date: Wednesday, August 19, 2020</text>
<text x="275.9" y="206.8">Sheet:</text>
<text x="283.7" y="206.8">36</text>
<text x="287.4" y="206.8">of</text>
<text x="291.1" y="206.8">48</text>
</g>
<g font-size="1.7">
<text x="242.2" y="8.6">+V12S</text>
<text x="275.2" y="8.6">+VDDQ</text>
<text x="74.2" y="14.5">+V3P3S</text>
<text x="79.3" y="20">1</text>
<text x="79.3" y="21.8">2</text>
<text x="79.3" y="23.7">3</text>
<text x="79.3" y="25.5">4</text>
<text x="79.3" y="27.4">5</text>
<text x="79.3" y="29.3">6</text>
<text x="79.3" y="31.1">7</text>
<text x="79.3" y="33">8</text>
<text x="79.3" y="34.8">9</text>
<text x="192.4" y="32.1" transform="rotate(-90 192.4 32.1)">E</text>
<text x="78.3" y="36.7">10</text>
<text x="78.3" y="38.5">11</text>
<text x="78.3" y="40.4">12</text>
<text x="86.6" y="38.5">13</text>
<text x="86.6" y="40.4">14</text>
<text x="184.8" y="36.7">B</text>
<text x="240.9" y="38.6">GND_SIO</text>
<text x="272.4" y="38.6">GND_SIO</text>
<text x="192.4" y="43.3" transform="rotate(-90 192.4 43.3)">C</text>
<text x="242.8" y="43.8">+V5S</text>
<text x="273" y="43.8">+VCC_CORE</text>
<text x="192.4" y="50.6" transform="rotate(-90 192.4 50.6)">E</text>
<text x="184.8" y="55.2">B</text>
<text x="192.4" y="61.9" transform="rotate(-90 192.4 61.9)">C</text>
<text x="240.9" y="73.8">GND_SIO</text>
<text x="272.4" y="73.8">GND_SIO</text>
<text x="88.8" y="108.7">+V12S</text>
<text x="136.5" y="108.7">+VCC_FAN_CON</text>
<text x="150.2" y="123.9">25V</text>
<text x="92" y="143.9">+VCC_FAN_CON</text>
<text x="164.3" y="143.9">+VCC_FAN_CON</text>
<text x="109" y="152.6" transform="rotate(-90 109 152.6)">2</text>
<text x="123.8" y="152.6" transform="rotate(-90 123.8 152.6)">2</text>
<text x="109" y="161.8" transform="rotate(-90 109 161.8)">1</text>
<text x="123.8" y="161.8" transform="rotate(-90 123.8 161.8)">1</text>
<text x="148.3" y="159.1">25V</text>
<text x="161.3" y="159.1">25V</text>
<text x="179.4" y="164.6">1</text>
<text x="179.4" y="166.5">2</text>
<text x="178.2" y="172">H1</text>
<text x="179.4" y="168.3">3</text>
<text x="179.4" y="170.2">4</text>
</g>
<g font-size="1.7" fill="#000080">
<text x="81.6" y="16.3">CN24</text>
<text x="246.7" y="16.3">R55</text>
<text x="278.2" y="16.3">R150</text>
<text x="81.6" y="18.2">12P 710-73-12TW01</text>
<text x="246.7" y="18.2">20K/R0402</text>
<text x="278.2" y="18.2">1K/R0402</text>
<text x="231.8" y="25.6">C27</text>
<text x="231.8" y="27.4">0.1uF/C0402</text>
<text x="246.7" y="27.4">R50</text>
<text x="246.7" y="29.3">2K/R0402</text>
<text x="278.2" y="27.4">C332</text>
<text x="278.2" y="29.3">0.1uF/C0402</text>
<text x="170.6" y="34.9">C349</text>
<text x="50.1" y="36.7">R515</text>
<text x="50.1" y="38.6">R490</text>
<text x="50.1" y="40.4">R463</text>
<text x="57.5" y="36.7">0/R0201</text>
<text x="57.5" y="38.6">0/R0201</text>
<text x="57.5" y="40.4">0/R0201</text>
<text x="170.6" y="36.7">2200pF/C0402</text>
<text x="194.7" y="36.7">Q18</text>
<text x="194.7" y="38.6">PMST3906</text>
<text x="50.1" y="47.8">R512</text>
<text x="57.5" y="47.8">X/0/R0201</text>
<text x="50.1" y="49.7">R507</text>
<text x="50.1" y="51.6">R480</text>
<text x="57.5" y="49.7">X/0/R0201</text>
<text x="57.5" y="51.6">X/0/R0201</text>
<text x="170.6" y="53.4">C39</text>
<text x="246.7" y="51.6">R65</text>
<text x="246.7" y="53.4">20K/R0402</text>
<text x="278.2" y="51.6">R54</text>
<text x="278.2" y="53.4">1K/R0402</text>
<text x="170.6" y="55.2">2200pF/C0402</text>
<text x="194.7" y="55.2">Q17</text>
<text x="194.7" y="57.1">PMST3906</text>
<text x="231.8" y="60.8">C35</text>
<text x="231.8" y="62.7">0.1uF/C0402</text>
<text x="246.7" y="62.7">R70</text>
<text x="246.7" y="64.5">4.7K/R0402</text>
<text x="278.2" y="62.7">C30</text>
<text x="278.2" y="64.5">0.1uF/C0402</text>
<text x="98.3" y="114.6">R683</text>
<text x="107.6" y="114.6">0/R0603</text>
<text x="150.2" y="120.1">C451</text>
<text x="150.2" y="122">22uF/C1206</text>
<text x="165" y="120.1">C447</text>
<text x="165" y="122">10pF/C0402</text>
<text x="96.4" y="155.4">R730</text>
<text x="113.1" y="155.4">D18</text>
<text x="127.9" y="155.4">D17</text>
<text x="148.3" y="155.4">C548</text>
<text x="161.3" y="155.4">C547</text>
<text x="96.4" y="157.2">4.7K/R0402</text>
<text x="113.1" y="157.2">1PS79SB30</text>
<text x="127.9" y="157.2">1PS79SB30</text>
<text x="148.3" y="157.2">10uF/C0603</text>
<text x="161.3" y="157.2">10uF/C0603</text>
<text x="181.8" y="162.8">CN15</text>
<text x="76" y="168.4">R731</text>
<text x="76" y="170.2">R721</text>
<text x="83.4" y="168.4">27K/R0402</text>
<text x="83.4" y="170.2">100/R0402</text>
<text x="111.3" y="173.9">C535</text>
<text x="70.5" y="175.8">R743</text>
<text x="70.5" y="177.6">10K/R0402</text>
<text x="111.3" y="175.8">0.1uF/C0402</text>
<text x="181.8" y="175.8">4P 744-81-04TG20</text>
</g>
<g font-size="1.7" fill="#f00">
<text x="23.8" y="22.8">[17,32,35]</text>
<text x="23.8" y="21">[17,32,35]</text>
<text x="33.4" y="22.8">LPC_AD1</text>
<text x="33.4" y="21">LPC_AD0</text>
<text x="50.5" y="21.7">LPC_AD1</text>
<text x="50.5" y="23.5">LPC_AD2</text>
<text x="50.5" y="19.8">LPC_AD0</text>
<text x="208.1" y="23.2">[32]</text>
<text x="212.9" y="23.2">VIN_12V</text>
<text x="248.9" y="23.2">[32]</text>
<text x="253.7" y="23.2">VIN_VDIMM</text>
<text x="23.8" y="24.7">[17,32,35]</text>
<text x="23.8" y="26.5">[17,32,35]</text>
<text x="33.4" y="24.7">LPC_AD2</text>
<text x="33.4" y="26.5">LPC_AD3</text>
<text x="50.5" y="25.4">LPC_AD3</text>
<text x="3.7" y="32.1">[18,23,24,25,26,27,31,32,35]</text>
<text x="20" y="30.2">[17,32,35]</text>
<text x="23" y="35.8">[17]</text>
<text x="27.8" y="32.1">BUF_PLT_RST#</text>
<text x="27.8" y="35.8">CLK_LPCC_25M</text>
<text x="29.7" y="30.2">LPC_FRAME#</text>
<text x="135.7" y="30.6">[32]</text>
<text x="140.6" y="30.6">TMPIN_CPU_D1+</text>
<text x="20" y="41.4">[17,32,35]</text>
<text x="23.2" y="37.6">[19]</text>
<text x="24.5" y="39.3">[19]</text>
<text x="28" y="37.6">I2C0_SDA</text>
<text x="29.3" y="39.3">I2C0_SCL</text>
<text x="29.7" y="41.4">INT_SERIRQ</text>
<text x="142.6" y="45.4">[32,36]</text>
<text x="149.8" y="45.4">TS_D-</text>
<text x="16" y="48.8">[19,26,27,31]</text>
<text x="17.3" y="50.5">[19,26,27,31]</text>
<text x="23.2" y="52.5">[19]</text>
<text x="28" y="48.8">SMB_DATA</text>
<text x="28" y="52.5">SMB_ALERT#</text>
<text x="29.3" y="50.5">SMB_CLK</text>
<text x="135.7" y="49.1">[32]</text>
<text x="140.6" y="49.1">TMPIN_SYS_D2+</text>
<text x="208.1" y="58.4">[32]</text>
<text x="212.9" y="58.4">VIN_5V</text>
<text x="248.9" y="58.4">[32]</text>
<text x="253.7" y="58.4">VIN_VCORE</text>
<text x="142.6" y="64">[32,36]</text>
<text x="149.8" y="64">TS_D-</text>
<text x="30.1" y="169.7">[32]</text>
<text x="30.1" y="171.3">[32]</text>
<text x="34.9" y="169.7">FAN_1_TAC</text>
<text x="34.9" y="171.3">FAN_1_CTL</text>
<text x="130.2" y="170">FAN_1_CTL_CON</text>
<text x="130.2" y="168.1">FAN_1_TAC_CON</text>
</g>
<g font-size="1.7" fill="#400000">
<text x="231.8" y="29.3">16V</text>
<text x="278.2" y="31.2">16V</text>
<text x="170.6" y="38.6">50V</text>
<text x="170.6" y="57.1">50V</text>
<text x="231.8" y="64.5">16V</text>
<text x="278.2" y="66.4">16V</text>
<text x="165" y="123.9">50V</text>
<text x="113.1" y="159.1">40V</text>
<text x="127.9" y="159.1">40V</text>
<text x="111.3" y="177.6">25V</text>
</g>
<g font-size="1.7" fill="#004000">
<text x="194.7" y="40.4">TS-SOT323_BEC</text>
<text x="194.7" y="59">TS-SOT323_BEC</text>
<text x="113.1" y="161">TS-SOD523</text>
<text x="127.9" y="161">TS-SOD523</text>
<text x="181.8" y="177.6">WHP4-HD-2</text>
</g>
<g font-size="1.3">
<text x="31.2" y="1.4">5</text>
<text x="89.8" y="1.4">4</text>
<text x="148.4" y="1.4">3</text>
<text x="207" y="1.4">2</text>
<text x="265.5" y="1.4">1</text>
<text x=".5" y="28.8">D</text>
<text x="295.3" y="28.8">D</text>
<text x=".5" y="80.3">C</text>
<text x="295.3" y="80.3">C</text>
<text x=".5" y="131.8">B</text>
<text x="295.3" y="131.8">B</text>
<text x=".5" y="183.3">A</text>
<text x="295.3" y="183.3">A</text>
<text x="31.2" y="209.3">5</text>
<text x="89.8" y="209.3">4</text>
<text x="148.4" y="209.3">3</text>
<text x="207" y="209.3">2</text>
<text x="265.5" y="209.3">1</text>
</g>
</svg>
